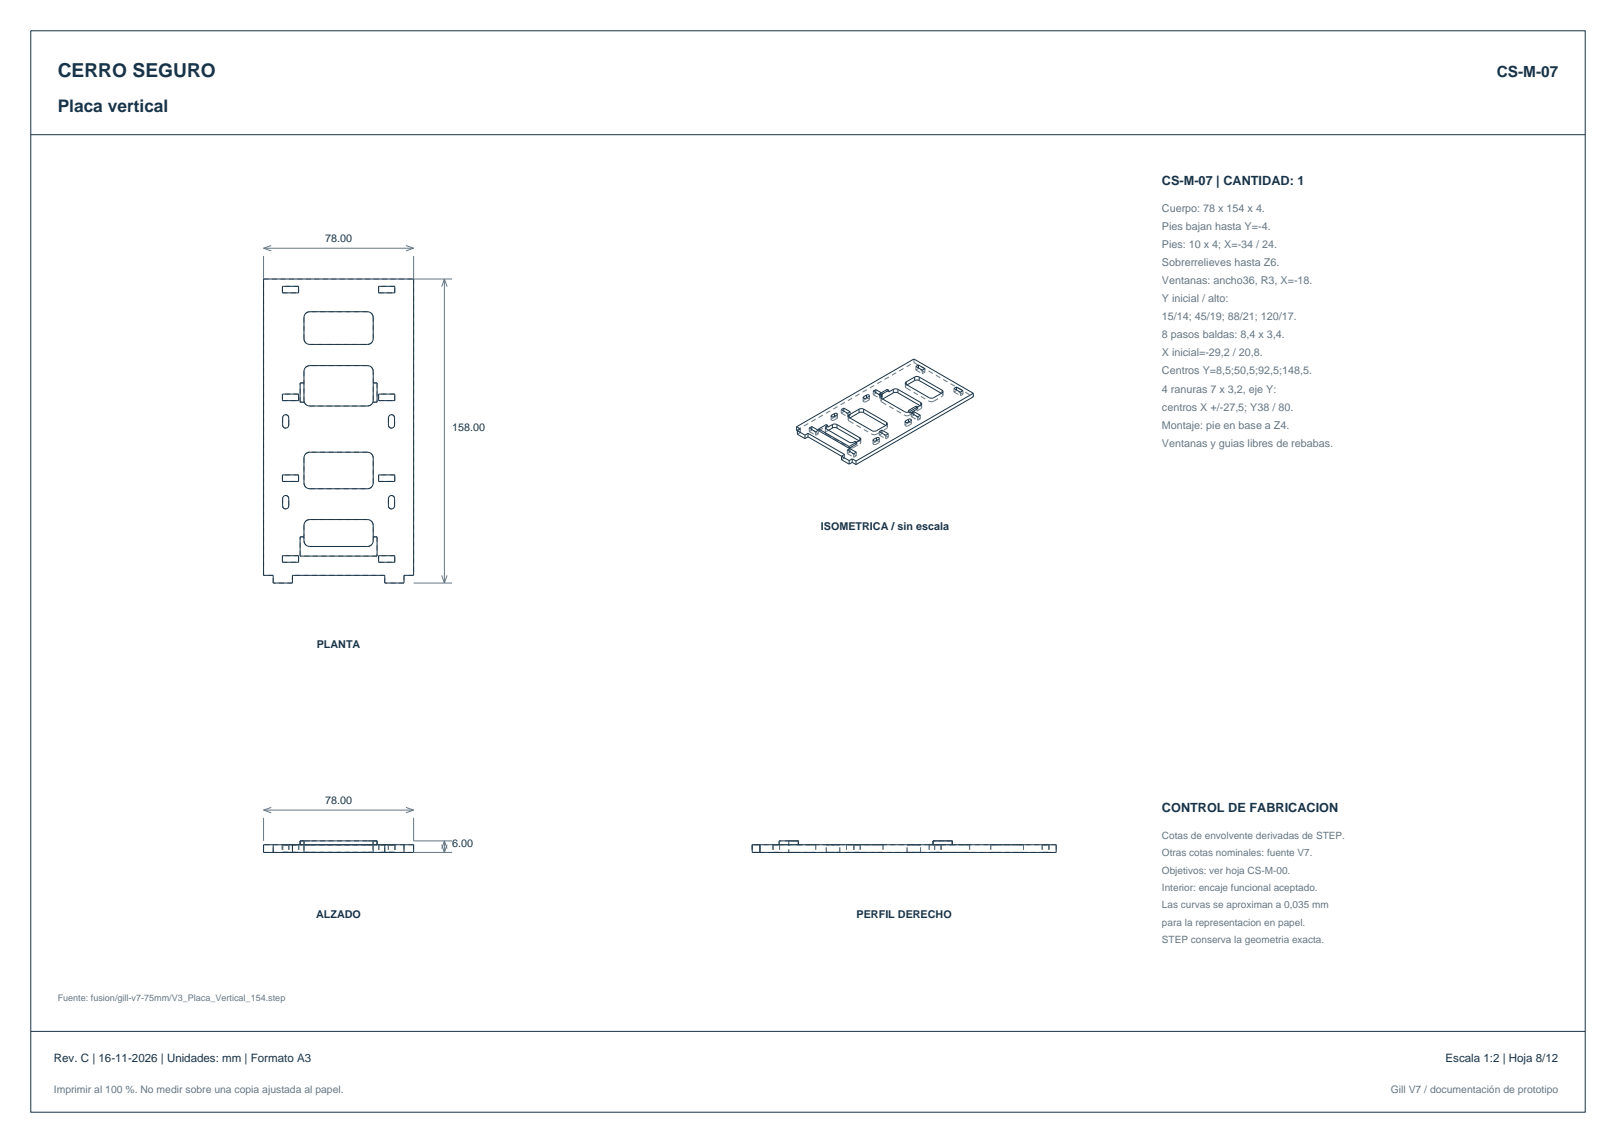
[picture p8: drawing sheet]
<svg xmlns="http://www.w3.org/2000/svg" width="420mm" height="297mm" viewBox="0 0 420 297" stroke-linecap="round" stroke-linejoin="round" font-family="sans-serif">
<g fill="none" stroke="#183449" stroke-width=".26">
<path d="M8 8h404v281h-404zM8 35h404M68.5 72.5h39v77h-2.5v2h-5v-2h-24v2h-5v-2h-2.5zM73.4 74.4h4.2v1.7h-4.2zM98.4 74.4h4.2v1.7h-4.2zM79 99.5h-1v5h1.1M79.4 81.4l1.1-.4h15a1.5 1.5 0 0 1 1.5 1.5v5.5a1.5 1.5 0 0 1-1.5 1.5h-15a1.5 1.5 0 0 1-1.5-1.5v-5.5zM97 99.5h1v5h-1.1M235.5 99.9l6.3 3.5h.7l2.3-1.3M235.5 99.2a.36 .36 0 0 0-.2 .4 .36 .36 0 0 0 .2 .3M235.5 99.2v.7M237.7 98.9l.6-.2 .6 .2"/>
<path d="M237.7 98l.6-.2 .6 .2M237.7 98l-2.2 1.2M237.7 98.9l-2 1.1M237.7 98v.9M238 95.2l.7-.4 1.7 1-.7 .4zM238.7 94.8v.8M238.9 98l5.9 3.4M238.9 98.9l5.8 3.3M238.9 98v.9M73.4 102.4h4.2v1.7h-4.2zM73.7 108a.8 .8 0 0 1 .9-.2 .8 .8 0 0 1 .5 .7v2a.8 .8 0 0 1-.8 .8 .8 .8 0 0 1-.9-.8v-2zM79.1 104.5l.7 .8 .7 .2h15l.7-.2 .7-.8"/>
<path d="M79.1 104.5l-.1-8a1.5 1.5 0 0 1 1.5-1.5h15a1.5 1.5 0 0 1 1.5 1.5l-.1 8M79.4 117.9l1.1-.4h15a1.5 1.5 0 0 1 1.5 1.5v6.5a1.5 1.5 0 0 1-1.5 1.5h-15a1.5 1.5 0 0 1-1.5-1.5v-6.5zM98.4 102.4h4.2v1.7h-4.2zM101.2 108a.8 .8 0 0 1 .9-.2 .8 .8 0 0 1 .4 .7v2a.8 .8 0 0 1-.7 .8 .8 .8 0 0 1-.8-.8v-2zM207 110.9l1 .6-.8 .4v.9l2 1.2M207 110.9v.9l2.2 1.3M209.2 113.1v.9M210 113.5l-.8 .5M210 112.6l9.5 5.5-.8 .4v1l2 1.1M210 113.5l10.7 6.2M210 112.6v.9M210 112.6l-.8 .5"/>
<path d="M210.3 111.2l.7-.4 1.7 1-.7 .4zM211 110.8v.8M212.8 111.5l7.9 4.5M212.8 111.5v.4l7.9 4.6M214.8 111.5l6 3.4 .8 .1 .7-.3 .4 .2M214.8 110.8a.36 .36 0 0 0-.3 .3 .36 .36 0 0 0 .3 .4M214.8 110.8v.7M215.2 110.5l-.4-.2-2 1.2M215.2 110.5l-.4 .3M216.1 107.9v.4M216.3 111.2l.6-.1 .6 .1M216.3 110.3l.6-.1 .6 .1"/>
<path d="M216.3 110.3l-1.1 .7v-.5M216.3 111.2l-1 .6M216.3 110.3v.9M216.9 107.5l.1-.1a.34 .34 0 0 1 .4 0 .34 .34 0 0 1 .1 .4l-.8 .5a.34 .34 0 0 1-.5 0 .34 .34 0 0 1-.1-.4M216.9 107.5l-.8 .4M216.9 107.5v.7M217.5 110.3l6 3.4M217.5 111.2l5.8 3.3M217.5 110.3v.9M218.6 106.4l.7-.4 1.7 1-.7 .4zM219.3 106v.8M220.2 116.9l.7-.3 1.7 .9-.7 .4z"/>
<path d="M220.7 108.5l6.2 3.5h.8l2.7-1.6M220.7 107.8a.36 .36 0 0 0-.3 .3 .36 .36 0 0 0 .3 .4M220.7 107.8v.7M220.7 116v.5M220.7 119.7v.9M220.9 116.6v.7M221.5 119.2v.9M221.5 119.2l-.8 .5M221.5 119.2l1 .6M222.5 119.8v.9M222.7 114.9l-2 1.1M222.7 114.9v.4l-2 1.2"/>
<path d="M223.3 107.2l.6-.1 .6 .1M223.3 106.3l.6-.1 .6 .1M223.3 107.2l-2.4 1.4M223.3 106.3l-2.6 1.5M223.3 106.3v.9M223.5 113.7a.36 .36 0 0 1 .2 .4 .36 .36 0 0 1-.2 .3M223.5 114.4l-.8 .5M223.5 113.7v.7M224.5 106.3l5.9 3.4M224.5 107.2l5.7 3.3M224.5 103.1v.4M224.5 106.3v.9"/>
<path d="M225.2 102.7l.1-.1a.34 .34 0 0 1 .5 0 .34 .34 0 0 1 0 .4l-.8 .5a.34 .34 0 0 1-.5 0 .34 .34 0 0 1 0-.4M225.2 102.7l-.7 .4M225.2 102.7v.7M227 114.2v.3M227.6 101.2l-.6 .4 1.6 1M227.6 101.2l1.4 .9M227.6 101.2v.8M227.8 113.7h.1a.34 .34 0 0 1 .4 0 .34 .34 0 0 1 .1 .4l-.8 .5a.34 .34 0 0 1-.5 0 .34 .34 0 0 1-.1-.4M227.8 113.7l-.8 .5M227.8 113.7v.8M228.5 112.1l.7-.3 1.7 .9-.7 .4zM228.6 102.3l.4 .3"/>
<path d="M228.6 102.3v.5l.4 .2M229 103v.3l.2 .3M229 102.6v.4M229.2 103.6l5.9 3.4 1 .1M229.2 102.4v1.2M229.2 111.8v.7M229.2 102.4l-.2 .2M230.4 109.7a.36 .36 0 0 1 .2 .4 .36 .36 0 0 1-.2 .3M230.4 109.7v.7M231 101.4l-1.8 1M231 101.4l-.4-.2-2 1.1M232.2 102.1l.6-.2 .6 .2"/>
<path d="M232.2 101.2l.6-.2 .6 .2M232.2 101.2l-1.2 .7v-.5M232.2 102.1l-2.8 1.6M232.2 101.2v.9M233.4 101.2l5.9 3.4M233.4 102.1l5.7 3.3M233.4 101.2v.9M235.3 109.4v.3M236.1 108.9h.1a.34 .34 0 0 1 .4 0 .34 .34 0 0 1 .1 .4l-.8 .5a.34 .34 0 0 1-.5 0 .34 .34 0 0 1-.1-.4M236.1 108.9l-.8 .5M236.1 108.9v.8M236.1 106.6v.5"/>
<path d="M236.1 106.6l.4 .3M236.1 107.1l.4 .2M236.5 106.9v.4M236.9 107.3l.6-.3 1.7 .9-.7 .4zM237.5 107v.7M238.5 105.7l-.4-.2-2 1.1M238.5 105.7v.5l-2 1.1M238.5 105.7l-2 1.2M239.3 104.6a.36 .36 0 0 1 .3 .3 .36 .36 0 0 1-.3 .4M239.3 105.3l-.8 .4M239.3 104.6v.7M244.8 101.4a.36 .36 0 0 1 .3 .3 .36 .36 0 0 1-.3 .4"/>
<path d="M244.8 101.4v.7M247.9 100.9l.7-.3 1.7 .9-.7 .4zM248.6 100.6v.7M253 102.2l-30.5 17.6M253 102.2l-15.5-8.9-30.5 17.6M253 102.2v.9l-30.5 17.6M73.4 123.4h4.2v1.7h-4.2zM73.7 129a.8 .8 0 0 1 .9-.2 .8 .8 0 0 1 .5 .8v1.8a.8 .8 0 0 1-.8 .8 .8 .8 0 0 1-.9-.8v-1.8zM79 139.5h-1v5h20v-5h-1M79.4 135.4l1.1-.4h15a1.5 1.5 0 0 1 1.5 1.5v4a1.5 1.5 0 0 1-1.5 1.5h-15a1.5 1.5 0 0 1-1.5-1.5v-4zM98.4 123.4h4.2v1.7h-4.2zM101.2 129a.8 .8 0 0 1 .9-.2 .8 .8 0 0 1 .4 .8v1.8a.8 .8 0 0 1-.7 .8 .8 .8 0 0 1-.8-.8v-1.8z"/>
<path d="M221.5 120.1l1 .6M221.5 120.1l-.8 .5M73.4 144.4h4.2v1.7h-4.2zM98.4 144.4h4.2v1.7h-4.2zM68.5 219.5h39v2h-39zM71 219.5v2M76 219.5v2M78 219.5v-1h20v1M100 219.5v2M105 219.5v2M195.5 219.5h79v2h-79zM197.5 219.5v2"/>
<path d="M202.5 219.5v-1h5v1M242.5 219.5v-1h5v1M8 268h404"/>
</g>
<g fill="none" stroke="#667782" stroke-width=".26" stroke-dasharray="1.3 .9" stroke-linecap="butt">
<path d="M68.5 72.5h39M73.4 76.1h4.2M73.4 74.4v1.7M77.6 74.4h-4.2M77.6 76.1v-1.7M98.4 76.1h4.2M98.4 74.4v1.7M102.6 74.4h-4.2M102.6 76.1v-1.7M107.5 72.5v77M78 99.5h1M79 88a1.5 1.5 0 0 0 1.5 1.5"/>
<path d="M79 82.5v5.5M79 96.5v7.5M80.5 89.5h15M80.5 81a1.5 1.5 0 0 0-1.5 1.5M80.5 95a1.5 1.5 0 0 0-1.5 1.5M95.5 89.5a1.5 1.5 0 0 0 1.5-1.5M95.5 81h-15M95.5 95h-15M97 82.5a1.5 1.5 0 0 0-1.5-1.5M97 88v-5.5M97 96.5a1.5 1.5 0 0 0-1.5-1.5M97 99.5h1"/>
<path d="M98 99.5v5M237.5 94.2l15.5 8.9M237.5 93.3v.9M238 96.1l1.7 1M238 95.2v.9M238.7 95.6v.2M238.7 95.8l-.7 .3M239.7 97.1l.7-.4M239.7 96.2v.9M240.4 96.7l-1.7-.9M240.4 95.8v.9M73.4 104.1h4.2"/>
<path d="M73.4 102.4v1.7M73.4 110.5a.8 .8 0 0 0 .9 .8 .8 .8 0 0 0 .8-.8M73.4 108.5v2M75.1 108.5a.8 .8 0 0 0-.8-.8 .8 .8 0 0 0-.9 .8M75.1 110.5v-2M77.6 102.4h-4.2M77.6 104.1v-1.7M78 104.5v-5M79 104a1.5 1.5 0 0 0 1.5 1.5M79 119v6.5M79.1 104.5h-1.1M80.5 105.5h15"/>
<path d="M80.5 117.5a1.5 1.5 0 0 0-1.5 1.5M95.5 105.5a1.5 1.5 0 0 0 1.5-1.5M95.5 117.5h-15M97 104v-7.5M97 119a1.5 1.5 0 0 0-1.5-1.5M98 104.5h-1.1M98.4 104.1h4.2M98.4 102.4v1.7M101 110.5a.8 .8 0 0 0 .8 .8 .8 .8 0 0 0 .7-.8M101 108.5v2M102.5 108.5a.8 .8 0 0 0-.7-.8 .8 .8 0 0 0-.8 .8M102.5 110.5v-2"/>
<path d="M102.6 102.4h-4.2M102.6 104.1v-1.7M207 111.8l30.5-17.6M207.2 112.8l.8-.4M208 112.4v-.9M208 112.4l-.8-.5M210.3 112.1l1.7 1M210.3 111.2v.9M211 111.6v.2M211 111.8l-.7 .3M212 113.1l.7-.4M212 112.2v.9"/>
<path d="M212.7 112.7l-1.7-.9M212.7 111.8v.9M212.8 111.9l2-1.1M214.5 112.5l.3 .3M214.5 112.5v-1.4M214.8 112.8l5.9 3.5M214.8 112.1l-.3 .4M214.8 110.8l.4 .2M214.8 110.3v.5M215.3 111.8l-.5 .3M216 109l.3 .2h.5M216 109v-.9"/>
<path d="M216.1 108.8l-.1 .2M216.8 109.2l.7-.5M216.9 108.4l-.8 .4M217.5 108.7l.2-.1M217.7 108.6l-.3-.3-.5 .1M217.7 108.6v-1M218.6 107.3l1.7 1M218.6 106.4v.9M218.7 119.5l.8-.5M219.3 106.8v.2M219.3 107l-.7 .3M219.5 119v-.9"/>
<path d="M219.5 119l-.8-.5M220.2 117.9l1.7 .9M220.2 116.9v1M220.3 108.3l.7-.4M220.3 107.4v.9M220.4 109.1l.3 .3M220.4 109.1v-1M220.7 109.4l5.9 3.4M220.7 108.7l-.3 .4M220.7 116.3l.6 .1 .6-.1M220.9 117.3v.2M220.9 117.5l-.7 .4"/>
<path d="M220.9 108.6l-.2 .1M221 107.9l-1.7-.9M221 107v.9M221.9 118.8l.7-.4M221.9 117.9v.9M221.9 116.3l1.6-1M222.3 115.1v-.4M222.3 115.1l.4 .2M222.6 118.4l-1.7-.9M222.6 117.5v.9M222.7 114.9l-.4 .2M223.5 115.3l.2-.3"/>
<path d="M223.5 114.7l-.2-.2M223.7 115l-.2-.3M223.7 115v-.9M224.3 104.2l.3 .2h.5M224.3 104.2v-.9M224.5 104l-.2 .2M225.1 104.4l.7-.5M225.2 103.6l-.7 .4M225.8 103.9l.2-.1M226 103.8l-.3-.3-.5 .1M226 103.8v-1M226.6 112.8l.6 .2 .6-.2"/>
<path d="M226.9 115.3l.3 .2h.5M226.9 115.3v-.9M227 102.5l1.6 1M227 101.6v.9M227 115.1l-.1 .2M227.6 102v.2M227.6 102.2l-.6 .3M227.7 115.5l.7-.5M227.8 114.7l-.8 .4M227.8 112.8l2.6-1.5M228.4 115l.1-.2M228.5 113.1l1.7 .9"/>
<path d="M228.5 112.1v1M228.5 114.8l-.2-.2-.5 .1M228.5 114.8v-.9M228.6 103.5l.7-.4M228.6 102.6v.9M228.6 102.8l2-1.2M229 104.1l.2 .4M229 104.1v-.9M229 102.1l.3 .1M229.2 112.5v.2M229.2 112.7l-.7 .4M229.2 104.5l5.9 3.4"/>
<path d="M229.2 103.8l-.2 .3M229.3 103.1l-1.7-.9M229.3 102.2v.9M229.3 102.2l-.7 .4M229.4 103.7l-.2 .1M230.2 114l.7-.4M230.2 113.1v.9M230.4 111.3l.2-.3M230.4 110.7l-.2-.2M230.6 101.6l.4 .3M230.6 101.2v.4M230.6 111l-.2-.3"/>
<path d="M230.6 111v-.9M230.9 113.6l-1.7-.9M230.9 112.7v.9M235.1 107.9l.6 .2 .6-.2M235.2 110.5l.3 .2h.5M235.2 110.5v-.9M235.3 100.5l.2 .3M235.3 100.5v-.9M235.3 110.3l-.1 .2M235.5 100.8l6 3.5M235.5 100.1l-.2 .4M235.7 100l-.2 .1"/>
<path d="M236 110.7l.7-.5M236.1 109.9l-.8 .4M236.3 107.9l3-1.7M236.7 110.2l.2-.2M236.9 108.3l1.6 .9M236.9 107.3v1M236.9 110l-.3-.2-.5 .1M236.9 110v-.9M237.5 107.7v.2M237.5 107.9l-.6 .4M238.1 106v-.5M238.1 106l.4 .2"/>
<path d="M238.5 109.2l.7-.4M238.5 108.3v.9M238.5 105.7l-.4 .3M239.2 108.8l-1.7-.9M239.2 107.9v.9M239.3 106.2l.3-.3M239.3 105.5l-.2-.1M239.6 105.9l-.3-.4M239.6 105.9v-1M241.5 104.3l.6 .1 .6-.1M242.7 104.3l2.1-1.3M244.8 103l.3-.3"/>
<path d="M244.8 102.3l-.1-.1M245.1 102.7l-.3-.4M245.1 102.7v-1M247.9 101.9l1.7 .9M247.9 100.9v1M248.6 101.3v.2M248.6 101.5l-.7 .4M249.6 102.8l.7-.4M249.6 101.9v.9M250.3 102.4l-1.7-.9M250.3 101.5v.9M73.4 125.1h4.2"/>
<path d="M73.4 123.4v1.7M73.4 131.4a.8 .8 0 0 0 .9 .8 .8 .8 0 0 0 .8-.8M73.4 129.6v1.8M75.1 129.6a.8 .8 0 0 0-.8-.8 .8 .8 0 0 0-.9 .8M75.1 131.4v-1.8M77.6 123.4h-4.2M77.6 125.1v-1.7M78 139.5h1M79 125.5a1.5 1.5 0 0 0 1.5 1.5M79 136.5v4M80.5 127h15M80.5 135a1.5 1.5 0 0 0-1.5 1.5"/>
<path d="M95.5 127a1.5 1.5 0 0 0 1.5-1.5M95.5 135h-15M97 125.5v-6.5M97 136.5a1.5 1.5 0 0 0-1.5-1.5M97 139.5h1M98 139.5v5M98.4 125.1h4.2M98.4 123.4v1.7M101 131.4a.8 .8 0 0 0 .8 .8 .8 .8 0 0 0 .7-.8M101 129.6v1.8M102.5 129.6a.8 .8 0 0 0-.7-.8 .8 .8 0 0 0-.8 .8M102.5 131.4v-1.8"/>
<path d="M102.6 123.4h-4.2M102.6 125.1v-1.7M68.5 149.5v-77M71 151.5v-2M71 149.5h-2.5M73.4 146.1h4.2M73.4 144.4v1.7M76 151.5h-5M76 149.5v2M77.6 144.4h-4.2M77.6 146.1v-1.7M78 144.5v-5"/>
<path d="M79 140.5a1.5 1.5 0 0 0 1.5 1.5M80.5 142h15M95.5 142a1.5 1.5 0 0 0 1.5-1.5M97 140.5v-4M98 144.5h-20M98.4 146.1h4.2M98.4 144.4v1.7M100 151.5v-2M100 149.5h-24M102.6 144.4h-4.2M102.6 146.1v-1.7M105 151.5h-5"/>
<path d="M105 149.5v2M107.5 149.5h-2.5M68.5 219.5v2M73.4 219.5h4.2M73.4 219.5v2M73.4 219.5h1.7M75.1 219.5v2M75.1 219.5h-1.7M76 219.5v2M77.6 219.5v2M77.6 219.5h-4.2M78 219.5h1"/>
<path d="M78 218.5v1M78 218.5h1.1M79 219.5v2M79 219.5h1.5M79 218.5v3M79 218.5v1M79 218.5h-1M79.1 219.5v-1M79.1 218.5h-.1M79.1 219.5h-1.1M80.5 219.5h-1.5M80.5 219.5h15"/>
<path d="M80.5 219.5h-1.4M80.5 218.5h-1.5M95.5 219.5h1.5M95.5 219.5h-15M95.5 218.5h-15M96.9 218.5v1M96.9 219.5h-1.4M96.9 218.5h1.1M97 219.5v2M97 219.5h-1.5M97 218.5v3M97 219.5v-1"/>
<path d="M97 218.5h-.1M97 219.5h1M97 218.5h-1.5M98 218.5h-1M98 218.5v1M98 219.5h-1.1M98 219.5h-20M98.4 219.5h4.2M98.4 219.5v2M101 219.5v2M101 219.5h1.5M102.5 219.5v2"/>
<path d="M102.5 219.5h-1.5M102.6 219.5v2M102.6 219.5h-4.2M105 219.5v2M107.5 219.5h-39M107.5 219.5v2M195.5 219.5v2M195.5 219.5h2M197.5 219.5h-2M197.5 219.5v2M200.9 219.5v2M200.9 219.5h1.7"/>
<path d="M202.5 218.5v1M202.5 219.5h5M202.6 219.5v2M202.6 219.5h-1.7M205 218.5v3M205 218.5h1.5M206.5 218.5h-1.5M206.5 218.5h1M207.5 218.5h-1M207.5 219.5v-1M207.5 219.5h3M207.5 218.5v1"/>
<path d="M207.5 218.5h-5M207.5 219.5h-5M210.5 219.5h-3M210.5 219.5h1.5M212 219.5v2M212 219.5h-1.5M214.8 219.5h.7M215.5 219.5h-.7M215.5 219.5h1.9M217.4 219.5h.8M217.4 219.5h-1.9M218.2 219.5h-.8"/>
<path d="M220 219.5v2M220 219.5h1.5M221.5 219.5h-1.5M221.5 219.5h6.5M221.9 219.5v2M221.9 219.5h1.7M223.6 219.5v2M223.6 219.5h-1.7M228 219.5h-6.5M228 219.5h1.5M229.5 219.5v2M229.5 219.5h-1.5"/>
<path d="M235.7 219.5h.8M236.5 219.5h-.8M236.5 219.5h2M238.5 219.5h.8M238.5 219.5h-2M239.3 219.5h-.8M241.5 219.5v2M241.5 219.5h1M242.5 218.5v1M242.5 219.5h-1M242.5 219.5v-1M242.5 218.5h.5"/>
<path d="M242.5 219.5h5M242.9 219.5v2M242.9 219.5h1.7M243 218.5h-.5M243 218.5h4.5M244.6 219.5v2M244.6 219.5h-1.7M247.5 218.5h-4.5M247.5 219.5v-1M247.5 219.5h3M247.5 218.5v1M247.5 218.5h-5"/>
<path d="M247.5 219.5h-5M250.5 219.5h-3M250.5 219.5h1.5M252 219.5v2M252 219.5h-1.5M257.5 219.5v2M257.5 219.5h1.5M259 219.5h-1.5M259 219.5h5.5M264.5 219.5h-5.5M264.5 219.5h1.5M266 219.5v2"/>
<path d="M266 219.5h-1.5M270.9 219.5v2M270.9 219.5h1.7M272.6 219.5v2M272.6 219.5h-1.7M274.5 219.5h-77M274.5 219.5v2M68.5 221.5h39M71 221.5v-2M73.4 221.5h4.2M73.4 221.5h1.7M75.1 221.5h-1.7"/>
<path d="M77.6 221.5h-4.2M79 221.5h1.5M80.5 221.5h15M80.5 221.5h-1.5M95.5 221.5h1.5M95.5 221.5h-15M97 221.5h-1.5M98.4 221.5h4.2M100 221.5v-2M101 221.5h1.5M102.5 221.5h-1.5M102.6 221.5h-4.2"/>
<path d="M195.5 221.5h2M197.5 221.5v-2M197.5 221.5h-2M197.5 221.5h77M200.9 221.5h1.7M202.6 221.5h-1.7M205 221.5h1.5M206.5 221.5h4M206.5 221.5h-1.5M210.5 221.5h1.5M210.5 221.5h-4M212 221.5h-1.5"/>
<path d="M214.8 221.5h.7M214.8 221.5v-2M215.5 221.5h1.9M215.5 221.5h-.7M217.4 221.5h.8M217.4 221.5h-1.9M218.2 221.5h-.8M218.2 221.5v-2M220 221.5h1.5M221.5 221.5h6.5M221.5 221.5h-1.5M221.9 221.5h1.7"/>
<path d="M223.6 221.5h-1.7M228 221.5h1.5M228 221.5h-6.5M229.5 221.5h-1.5M235.7 221.5h.8M235.7 221.5v-2M236.5 221.5h2M236.5 221.5h-.8M238.5 221.5h.8M238.5 221.5h-2M239.3 221.5h-.8M239.3 221.5v-2"/>
<path d="M241.5 221.5h1.5M242.9 221.5h1.7M243 221.5h7.5M243 221.5h-1.5M244.6 221.5h-1.7M250.5 221.5h1.5M250.5 221.5h-7.5M252 221.5h-1.5M257.5 221.5h1.5M259 221.5h5.5M259 221.5h-1.5M264.5 221.5h1.5"/>
<path d="M264.5 221.5h-5.5M266 221.5h-1.5M270.9 221.5h1.7M272.6 221.5h-1.7"/>
</g>
<g fill="none" stroke="#667782" stroke-width=".26">
<path d="M68.5 66.5v6M68.5 64.5h39M68.5 64.5l2 .7M70.5 63.8l-2 .7M105.5 63.8l2 .7M107.5 66.5v6h10M107.5 64.5l-2 .7M115.5 72.5v79M115.5 72.5l-.7 2M115.5 72.5l.7 2M107.5 151.5h10M114.8 149.5l.7 2"/>
<path d="M116.2 149.5l-.7 2M68.5 212.5v6M68.5 210.5h39M68.5 210.5l2 .7M70.5 209.8l-2 .7M105.5 209.8l2 .7M107.5 212.5v6h10M107.5 210.5l-2 .7M114.8 219.5l.7 2M115.5 218.5v3M115.5 218.5l-.7 2M115.5 218.5l.7 2"/>
<path d="M116.2 219.5l-.7 2M107.5 221.5h10"/>
</g>
<text font-size="5" fill="#183449" x="15" y="20">CERRO SEGURO</text>
<text font-size="4.5" fill="#183449" x="15" y="29">Placa vertical</text>
<text font-size="4" fill="#183449" x="389" y="20">CS-M-07</text>
<g font-size="3.3" fill="#183449">
<text x="302" y="48">CS-M-07 | CANTIDAD: 1</text>
<text x="302" y="211">CONTROL DE FABRICACION</text>
</g>
<g font-size="3" fill="#183449">
<text x="14" y="276">Rev. C | 16-11-2026 | Unidades: mm | Formato A3</text>
<text x="375.7" y="276">Escala 1:2 | Hoja 8/12</text>
</g>
<g font-size="2.8" fill="#667782">
<text x="302" y="55">Cuerpo: 78 x 154 x 4.</text>
<text x="302" y="59.7">Pies bajan hasta Y=-4.</text>
<text x="302" y="64.4">Pies: 10 x 4; X=-34 / 24.</text>
<text x="302" y="69.1">Sobrerrelieves hasta Z6.</text>
<text x="302" y="73.8">Ventanas: ancho36, R3, X=-18.</text>
<text x="302" y="78.5">Y inicial / alto:</text>
<text x="302" y="83.2">15/14; 45/19; 88/21; 120/17.</text>
<text x="302" y="87.9">8 pasos baldas: 8,4 x 3,4.</text>
<text x="302" y="92.6">X inicial=-29,2 / 20,8.</text>
<text x="302" y="97.3">Centros Y=8,5;50,5;92,5;148,5.</text>
<text x="302" y="102">4 ranuras 7 x 3,2, eje Y:</text>
<text x="302" y="106.7">centros X +/-27,5; Y38 / 80.</text>
<text x="302" y="111.4">Montaje: pie en base a Z4.</text>
<text x="302" y="116.1">Ventanas y guias libres de rebabas.</text>
</g>
<g font-size="2.8" fill="#183449">
<text x="84.5" y="63">78.00</text>
<text x="117.5" y="112">158.00</text>
<text x="213.3" y="137.7">ISOMETRICA / sin escala</text>
<text x="82.3" y="168.5">PLANTA</text>
<text x="84.5" y="209">78.00</text>
<text x="117.5" y="220">6.00</text>
<text x="82.2" y="238.5">ALZADO</text>
<text x="222.6" y="238.5">PERFIL DERECHO</text>
</g>
<g font-size="2.7" fill="#667782">
<text x="14" y="284">Imprimir al 100 %. No medir sobre una copia ajustada al papel.</text>
<text x="361.5" y="284">Gill V7 / documentación de prototipo</text>
</g>
<g font-size="2.6" fill="#667782">
<text x="302" y="218">Cotas de envolvente derivadas de STEP.</text>
<text x="302" y="222.5">Otras cotas nominales: fuente V7.</text>
<text x="302" y="227">Objetivos: ver hoja CS-M-00.</text>
<text x="302" y="231.5">Interior: encaje funcional aceptado.</text>
<text x="302" y="236">Las curvas se aproximan a 0,035 mm</text>
<text x="302" y="240.5">para la representacion en papel.</text>
<text x="302" y="245">STEP conserva la geometria exacta.</text>
</g>
<text font-size="2.3" fill="#667782" x="15" y="260">Fuente: fusion/gill-v7-75mm/V3_Placa_Vertical_154.step</text>
</svg>
